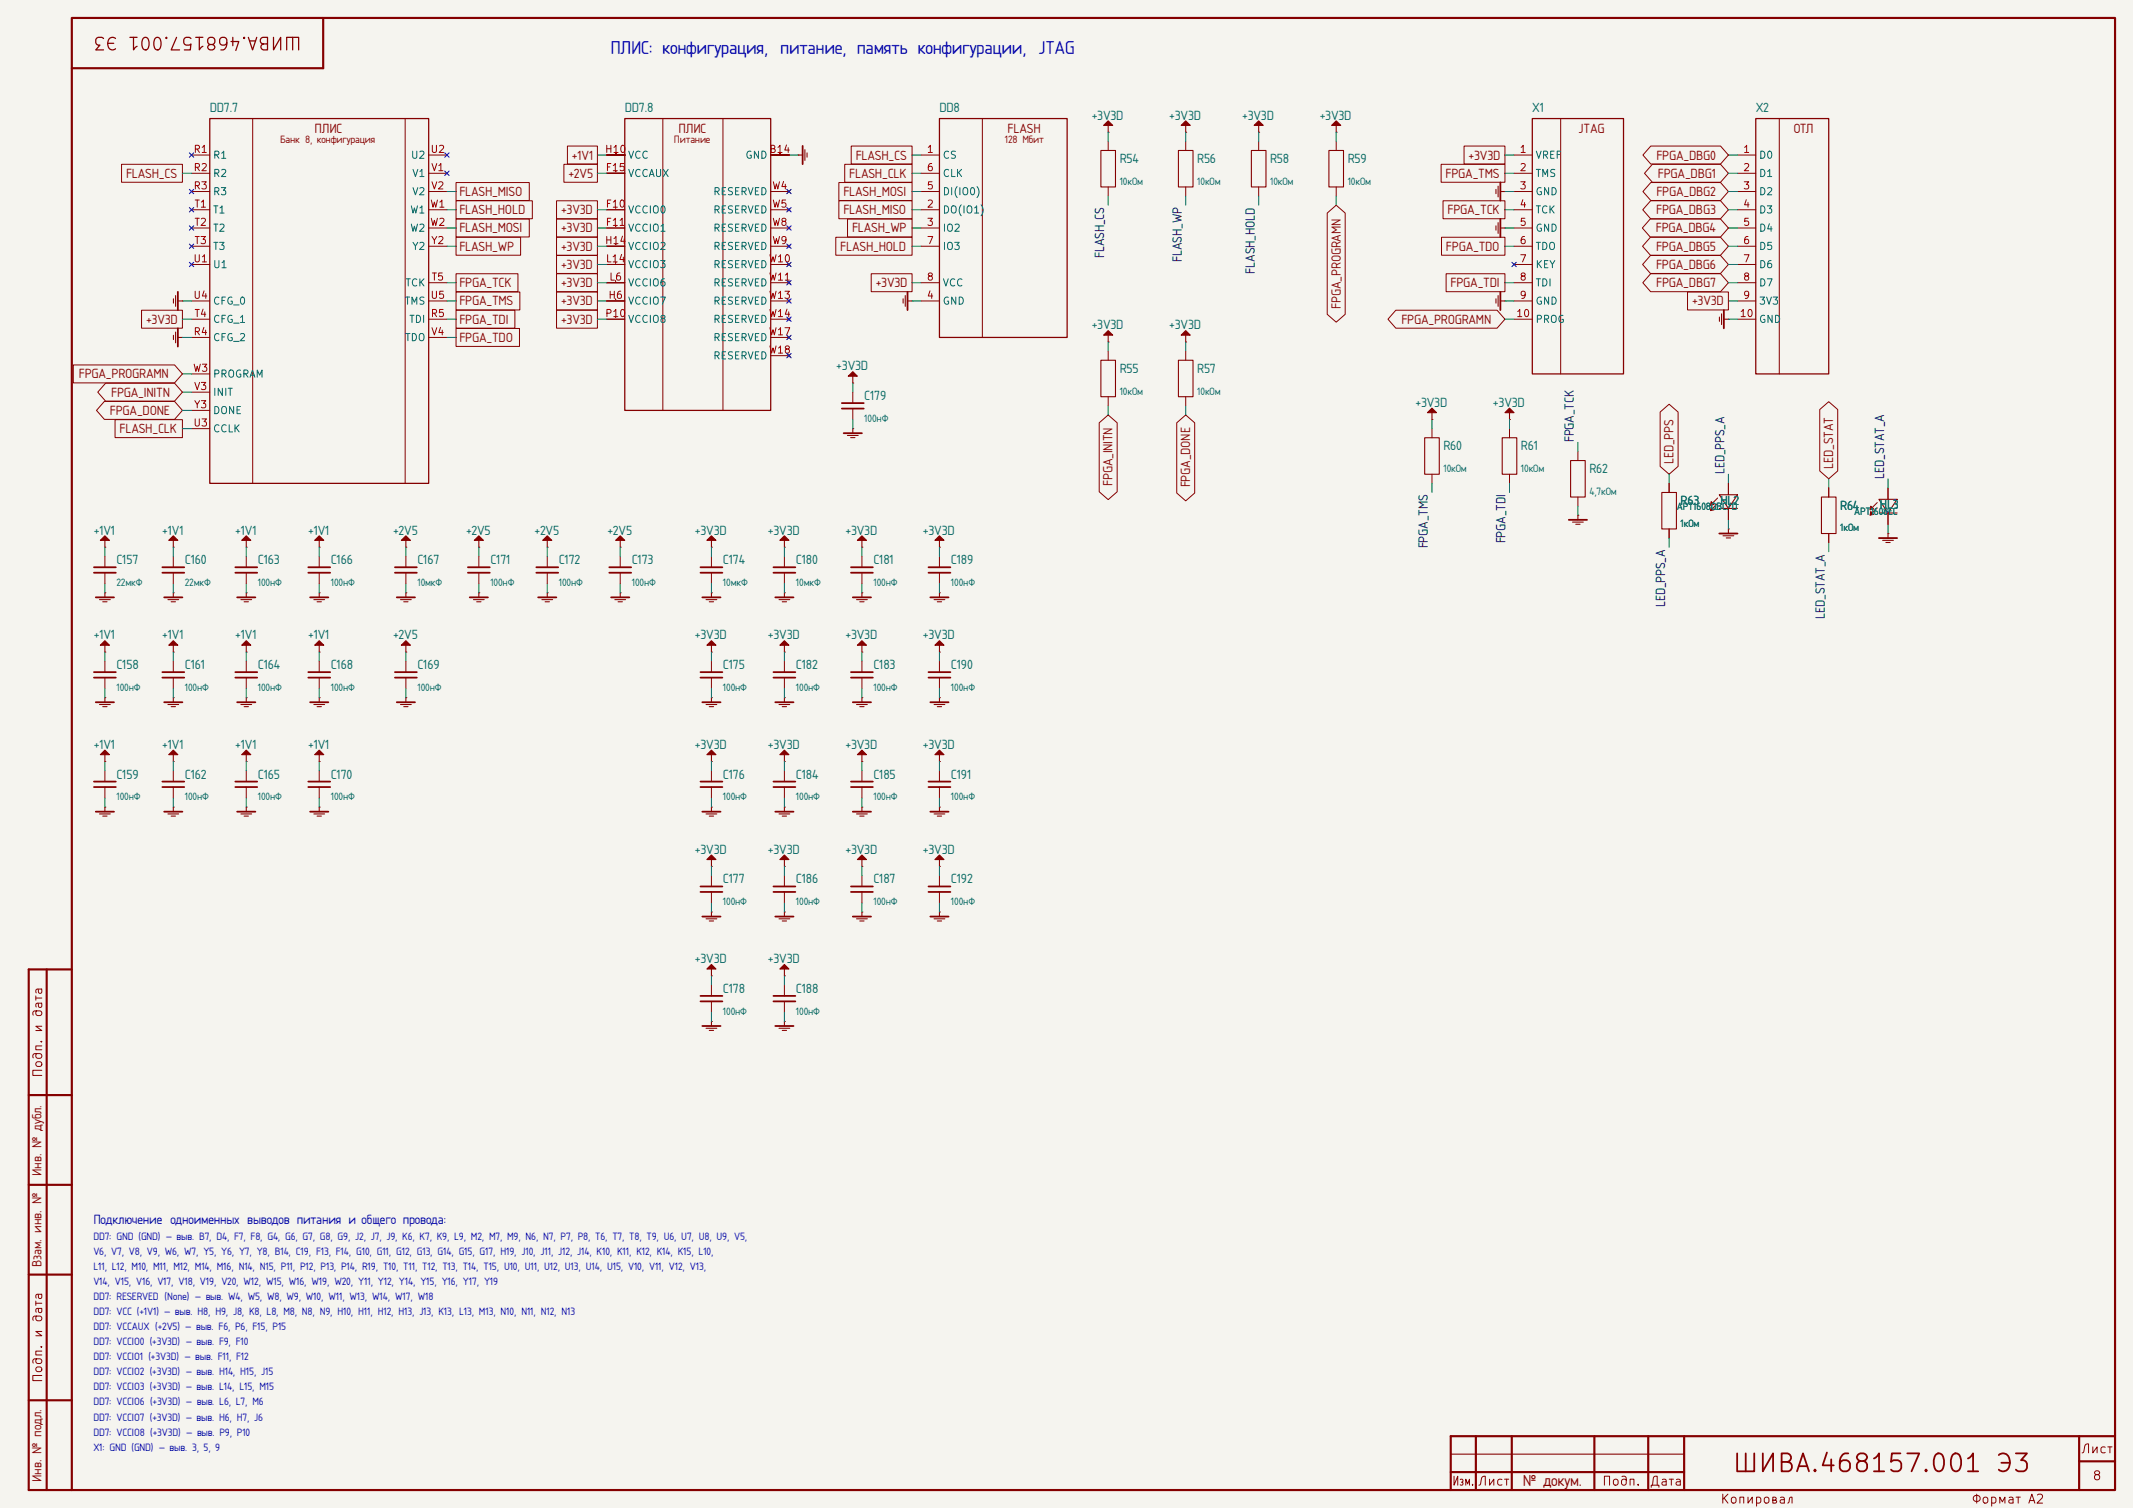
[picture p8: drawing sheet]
<svg xmlns="http://www.w3.org/2000/svg" width="594mm" height="420mm" viewBox="0 0 594 420" stroke-linecap="round" stroke-linejoin="round" font-family="sans-serif">
<path d="M0 0h594v420h-594z" fill="#f5f4ef" stroke="#f5f4ef" stroke-width=".28"/>
<g fill="none" stroke="#840000" stroke-width=".6">
<path d="M20 5h569v410h-569zM90 5v14h-70M13 270v145M20 270h-12v145h12M8 305h12M8 330h12M8 355h12M8 390h12M411 400v15M421 400v15M444 400v15M459 400v15"/>
<path d="M469 400v15M579 400v15M589 400h-185v15M404 410h65M579 407h10"/>
</g>
<g fill="none" stroke="#840000" stroke-width=".3">
<path d="M308.6 34.9v1.9M330.2 34.9v1.9M350.5 34.9v1.9M372.1 34.9v1.9M222.2 43.2h1.3M224.1 41.7v3M224.7 42.6v1.2M306.6 41.9h4v10.2h-4zM328.2 41.9h4v10.2h-4zM348.5 41.9h4.1v10.2h-4.1zM370.1 41.9h4v10.2h-4zM416.6 52.7v1.2"/>
<path d="M417.2 51.8v3M417.8 53.3h1.3M416.6 62.9v1.2M417.2 62v3M417.8 63.5h1.3M48.3 83.2v1.2M48.3 93.4v1.2M48.9 82.3v3M48.9 92.5v3M49.5 83.8h1.3M49.5 94h1.3M251.5 83.2v1.2"/>
<path d="M252.1 82.3v3M252.7 83.8h1.3M308.6 93.3v2M330.2 93.3v2M416.6 83.2v1.2M417.2 82.3v3M417.8 83.8h1.3M478.8 88.3v1.2M479.4 87.4v3M480.1 88.9h1.2M237.5 104.8v1.9M237.5 119.4v1.3"/>
<path d="M306.6 100.3h4v10.2h-4zM328.2 100.3h4v10.2h-4zM398.8 114.9v1.9M420.4 114.9v1.9M236 121.3h3M236.9 121.9h1.2M396.7 121.9h4.1v10.2h-4.1zM418.3 121.9h4.1v10.2h-4.1zM437.4 128.3h4.1v10.1h-4.1zM462.8 137.2h4.1v10.1h-4.1zM478.8 137.8h5.1l-2.6 3.8zM507.2 138.4h4.1v10.2h-4.1z"/>
<path d="M523.2 139.1h5.1l-2.5 3.8zM29.2 150.5v1.9M48.3 150.5v1.9M68.6 150.5v1.9M88.9 150.5v1.9M113 150.5v1.9M133.3 150.5v1.9M152.4 150.5v1.9M172.7 150.5v1.9M198.1 150.5v1.9M218.4 150.5v1.9M240 150.5v1.9"/>
<path d="M261.6 150.5v1.9M437.9 145.4h3M438.8 146h1.2M439.4 143.5v1.3M478.8 141.6h5.1M479.8 149.2h3M480.7 149.8h1.2M481.3 147.3v1.3M523.2 142.9h5.1M524.3 150.5h3M525.2 151.1h1.2M525.8 148.6v1.3"/>
<path d="M27.7 167h3M28.6 167.6h1.2M29.2 165.1v1.3M29.2 179.7v1.9M46.8 167h3M47.7 167.6h1.2M48.3 165.1v1.3M48.3 179.7v1.9M67.1 167h3M68 167.6h1.2M68.6 165.1v1.3M68.6 179.7v1.9"/>
<path d="M87.4 167h3M88.3 167.6h1.2M88.9 165.1v1.3M88.9 179.7v1.9M111.5 167h3M112.4 167.6h1.2M113 165.1v1.3M113 179.7v1.9M131.8 167h3M132.8 167.6h1.1M133.3 165.1v1.3M150.9 167h3"/>
<path d="M151.8 167.6h1.2M152.4 165.1v1.3M171.2 167h3M172.1 167.6h1.2M172.7 165.1v1.3M196.6 167h3M197.5 167.6h1.2M198.1 165.1v1.3M198.1 179.7v1.9M216.9 167h3M217.8 167.6h1.2M218.4 165.1v1.3"/>
<path d="M218.4 179.7v1.9M238.5 167h3M239.4 167.6h1.2M240 165.1v1.3M240 179.7v1.9M260.1 167h3M261 167.6h1.2M261.6 165.1v1.3M261.6 179.7v1.9M27.7 196.2h3M28.6 196.8h1.2M29.2 194.3v1.3"/>
<path d="M46.8 196.2h3M47.7 196.8h1.2M48.3 194.3v1.3M67.1 196.2h3M68 196.8h1.2M68.6 194.3v1.3M87.4 196.2h3M88.3 196.8h1.2M88.9 194.3v1.3M111.5 196.2h3M112.4 196.8h1.2M113 194.3v1.3"/>
<path d="M196.6 196.2h3M197.5 196.8h1.2M198.1 194.3v1.3M216.9 196.2h3M217.8 196.8h1.2M218.4 194.3v1.3M238.5 196.2h3M239.4 196.8h1.2M240 194.3v1.3M260.1 196.2h3M261 196.8h1.2M261.6 194.3v1.3"/>
<path d="M29.2 210.2v1.9M48.3 210.2v1.9M68.6 210.2v1.9M88.9 210.2v1.9M198.1 210.2v1.9M218.4 210.2v1.9M240 210.2v1.9M261.6 210.2v1.9M27.7 226.7h3M28.6 227.3h1.2M29.2 224.8v1.3M46.8 226.7h3"/>
<path d="M47.7 227.3h1.2M48.3 224.8v1.3M67.1 226.7h3M68 227.3h1.2M68.6 224.8v1.3M87.4 226.7h3M88.3 227.3h1.2M88.9 224.8v1.3M196.6 226.7h3M197.5 227.3h1.2M198.1 224.8v1.3M198.1 239.4v1.9"/>
<path d="M216.9 226.7h3M217.8 227.3h1.2M218.4 224.8v1.3M218.4 239.4v1.9M238.5 226.7h3M239.4 227.3h1.2M240 224.8v1.3M240 239.4v1.9M260.1 226.7h3M261 227.3h1.2M261.6 224.8v1.3M261.6 239.4v1.9"/>
<path d="M196.6 255.9h3M197.5 256.5h1.2M198.1 254v1.3M216.9 255.9h3M217.8 256.5h1.2M218.4 254v1.3M238.5 255.9h3M239.4 256.5h1.2M240 254v1.3M260.1 255.9h3M261 256.5h1.2M261.6 254v1.3"/>
<path d="M198.1 269.9v1.9M218.4 269.9v1.9M196.6 286.4h3M197.5 287h1.2M198.1 284.5v1.3M216.9 286.4h3M217.8 287h1.2M218.4 284.5v1.3M404 405h65"/>
</g>
<g fill="#840000" stroke="#840000" stroke-width=".3">
<path d="M308.6 33.7l1.3 1.2h-2.6z"/>
<path d="M218.4 149.2l1.3 1.3h-2.5z"/>
<path d="M67.3 150.5l1.3-1.3 1.2 1.3z"/>
<path d="M261.6 238.1l1.3 1.3h-2.6z"/>
<path d="M237.5 103.5l1.3 1.3h-2.6z"/>
<path d="M240 208.9l1.3 1.3h-2.5z"/>
<path d="M218.4 178.4l1.3 1.3h-2.5z"/>
<path d="M198.1 178.4l1.3 1.3h-2.6z"/>
<path d="M308.6 92.1l1.3 1.2h-2.6z"/>
<path d="M330.2 92.1l1.3 1.2h-2.6z"/>
<path d="M198.1 149.2l1.3 1.3h-2.6z"/>
<path d="M261.6 208.9l1.3 1.3h-2.6z"/>
<path d="M372.1 33.7l1.3 1.2h-2.6z"/>
<path d="M350.5 33.7l1.3 1.2h-2.6z"/>
<path d="M240 238.1l1.3 1.3h-2.5z"/>
<path d="M29.2 178.4l1.3 1.3h-2.6z"/>
<path d="M330.2 33.7l1.3 1.2h-2.6z"/>
<path d="M47 179.7l1.3-1.3 1.2 1.3z"/>
<path d="M29.2 208.9l1.3 1.3h-2.6z"/>
<path d="M48.3 208.9l1.2 1.3h-2.5z"/>
<path d="M398.8 113.7l1.2 1.2h-2.5z"/>
<path d="M29.2 149.2l1.3 1.3h-2.6z"/>
<path d="M47 150.5l1.3-1.3 1.2 1.3z"/>
<path d="M420.4 113.7l1.2 1.2h-2.5z"/>
<path d="M218.4 268.6l1.3 1.3h-2.5z"/>
<path d="M198.1 208.9l1.3 1.3h-2.6z"/>
<path d="M218.4 208.9l1.3 1.3h-2.5z"/>
<path d="M198.1 268.6l1.3 1.3h-2.6z"/>
<path d="M198.1 238.1l1.3 1.3h-2.6z"/>
<path d="M218.4 238.1l1.3 1.3h-2.5z"/>
<path d="M88.9 149.2l1.3 1.3h-2.6z"/>
<path d="M67.3 179.7l1.3-1.3 1.2 1.3z"/>
<path d="M88.9 178.4l1.3 1.3h-2.6z"/>
<path d="M88.9 208.9l1.3 1.3h-2.6z"/>
<path d="M68.6 208.9l1.2 1.3h-2.5z"/>
<path d="M113 149.2l1.3 1.3h-2.5z"/>
<path d="M111.8 179.7l1.2-1.3 1.3 1.3z"/>
<path d="M133.3 149.2l1.3 1.3h-2.5z"/>
<path d="M240 149.2l1.3 1.3h-2.5z"/>
<path d="M151.1 150.5l1.3-1.3 1.3 1.3z"/>
<path d="M261.6 178.4l1.3 1.3h-2.6z"/>
<path d="M171.4 150.5l1.3-1.3 1.3 1.3z"/>
<path d="M238.8 179.7l1.2-1.3 1.3 1.3z"/>
<path d="M261.6 149.2l1.3 1.3h-2.6z"/>
</g>
<g fill="none" stroke="#840000" stroke-width=".28">
<path d="M70.4 33v101.6M112.8 33v101.6M184.6 33v81.3M201.3 33v81.3M273.6 33v61M308.6 36.8h.1M308.6 39.4v2.5M330.2 36.8h.1M330.2 39.4v2.5M350.5 36.8h.1M350.5 39.4v2.5M372.1 36.8h.1"/>
<path d="M372.1 39.4v2.5M434.6 33v71.1M495.5 33v71.1M33.8 45.8h17v5h-17zM53.3 43.2h5.1M53.3 58.4h5.1M53.3 53.3h5.1M53.3 48.3h5.1M119.4 43.2h5.1M119.4 58.4h5.1M119.4 53.3h5.1M119.4 48.3h5.1"/>
<path d="M127 50.8h20.4v5h-20.4zM127 55.9h21.2v5h-21.2zM155 55.9h11.4v5h-11.4zM157 45.8h9.4v5h-9.4zM158 40.7h8.4v5h-8.4zM168.9 43.2h5.1M168.9 58.4h5.1M168.9 48.3h5.1M214.6 43.2h5.1M214.6 58.4h5.1M214.6 53.3h5.1M219.3 53l.8 .7"/>
<path d="M219.3 58l.8 .8M220.1 53l-.8 .7M220.1 58l-.8 .8M222.2 43.2h.1M233.6 50.8h20.4v5h-20.4zM233.6 55.9h20.4v5h-20.4zM235.2 45.8h18.8v5h-18.8zM237 40.7h17v5h-17zM256.5 43.2h5.1M256.5 58.4h5.1M256.5 53.3h5.1M256.5 48.3h5.1"/>
<path d="M308.6 52.1v2.5M330.2 52.1v2.5M350.5 52.1v2.5M369.6 59.3l2.5-2.1 2.5 2.1v28.2l-2.5 2.2-2.5-2.2zM372.1 52.1v2.5M401.3 45.8h17.8v5h-17.8zM401.9 55.9h17.2v5h-17.2zM407.7 40.7h11.4v5h-11.4zM419.1 53.3h.1M421.6 43.2h5.1M421.6 58.4h5.1M421.6 53.3h5.1"/>
<path d="M421.6 48.3h5.1M459.7 55.9h19.4l2.2 2.5-2.2 2.5h-19.4l-2.2-2.5zM459.7 40.7h19.4l2.2 2.5-2.2 2.5h-19.4l-2.2-2.5zM459.7 50.8h19.4l2.2 2.5-2.2 2.5h-19.4l-2.2-2.5zM460.2 45.8h18.9l2.2 2.5-2.2 2.5h-18.9l-2.2-2.5zM483.9 43.2h5M483.9 58.4h5M483.9 53.3h5M483.9 48.3h5M53.3 63.5h5.1M53.3 68.6h5.1M53.3 73.7h5.1"/>
<path d="M119.4 63.5h5.1M119.4 68.6h5.1M119.4 78.7h5.1M127 61h20.4v5h-20.4zM127 76.2h17.2v5h-17.2zM127 66.1h18v5h-18zM155 76.2h11.4v5h-11.4zM155 71.2h11.4v5h-11.4zM155 61h11.4v5h-11.4zM155 66.1h11.4v5h-11.4zM168.9 63.5h5.1M168.9 68.6h5.1"/>
<path d="M168.9 78.7h5.1M168.9 73.7h5.1M214.6 63.5h5.1M214.6 68.6h5.1M214.6 78.7h5.1M214.6 73.7h5.1M219.3 63.1l.8 .8M219.3 68.2l.8 .8M219.3 73.3l.8 .7M219.3 78.4l.8 .7M220.1 63.1l-.8 .8M220.1 68.2l-.8 .8"/>
<path d="M220.1 73.3l-.8 .7M220.1 78.4l-.8 .7M232.8 66.1h21.2v5h-21.2zM236 61h18v5h-18zM242.6 76.2h11.4v5h-11.4zM256.5 63.5h5.1M256.5 68.6h5.1M256.5 78.7h5.1M401.4 66.1h17.7v5h-17.7zM402.7 76.2h16.4v5h-16.4zM419.1 63.5h.1M421.6 63.5h5.1"/>
<path d="M421.6 68.6h5.1M421.6 78.7h5.1M421.6 73.7h5.1M459.6 61h19.5l2.2 2.5-2.2 2.5h-19.5l-2.2-2.5zM459.6 66.1h19.5l2.2 2.5-2.2 2.5h-19.5l-2.2-2.5zM459.6 71.2h19.5l2.2 2.5-2.2 2.5h-19.5l-2.2-2.5zM459.7 76.2h19.4l2.2 2.5-2.2 2.5h-19.4l-2.2-2.5zM483.9 63.5h5M483.9 68.6h5M483.9 78.7h5M483.9 73.7h5M39.4 86.4h11.4v5h-11.4z"/>
<path d="M50.8 83.8h.1M50.8 94h.1M53.3 83.8h5.1M53.3 94h5.1M53.3 88.9h5.1M119.4 83.8h5.1M119.4 94h5.1M119.4 88.9h5.1M127 91.5h17.7v5h-17.7zM127 81.3h17.8v5h-17.8zM127 86.4h16.4v5h-16.4zM155 86.4h11.4v5h-11.4z"/>
<path d="M155 81.3h11.4v5h-11.4zM168.9 83.8h5.1M168.9 88.9h5.1M214.6 83.8h5.1M214.6 94h5.1M214.6 88.9h5.1M214.6 99.1h5.1M219.3 83.4l.8 .8M219.3 88.5l.8 .8M219.3 93.6l.8 .8M219.3 98.7l.8 .7M220.1 83.4l-.8 .8"/>
<path d="M220.1 88.5l-.8 .8M220.1 93.6l-.8 .8M220.1 98.7l-.8 .7M254 83.8h.1M256.5 83.8h5.1M308.6 95.3h.1M308.6 97.8v2.5M330.2 95.3h.1M330.2 97.8v2.5M388.7 86.4h28.2l2.2 2.5-2.2 2.5h-28.2l-2.2-2.5zM419.1 83.8h.1M421.6 83.8h5.1"/>
<path d="M421.6 88.9h5.1M469.9 81.3h11.4v5h-11.4zM481.3 88.9h.1M483.9 83.8h5M483.9 88.9h5M20.4 101.6h28.2l2.2 2.5-2.2 2.5h-28.2zM29.1 111.8h19.5l2.2 2.5-2.2 2.5h-19.5l-2.2-2.5zM29.4 106.7h19.2l2.2 2.5-2.2 2.5h-19.2l-2.2-2.5zM32 116.9h18.8v5h-18.8zM53.3 119.4h5.1M53.3 109.2h5.1M53.3 104.1h5.1"/>
<path d="M53.3 114.3h5.1M237.5 106.7h.1M237.5 119.4h.1M237.5 109.2v3.1M237.5 113.8v3M306.1 117.8l2.5-2.2 2.5 2.2v19.2l-2.5 2.1-2.5-2.1zM308.6 110.5v2.5M327.7 117.8l2.5-2.2 2.5 2.2v19.5l-2.5 2.2-2.5-2.2zM330.2 110.5v2.5M398.8 116.8h.1M398.8 119.4v2.5M420.4 116.8h.1"/>
<path d="M420.4 119.4v2.5M462.3 114.8l2.5-2.2 2.5 2.2v15.1l-2.5 2.2-2.5-2.2zM506.8 114.1l2.5-2.2 2.5 2.2v17.1l-2.5 2.2-2.5-2.2zM398.8 132.1v2.5M420.4 132.1v2.5M439.4 125.7v2.6M439.4 138.4v2.6M464.8 134.6v2.6M478.3 138.7l-2 2M481.3 134.6v3.2M509.3 135.9v2.5M522.8 140l-2 2"/>
<path d="M525.8 135.9v3.2M29.2 152.4h.1M29.2 154.9v3.1M29.2 159.5v3.1M48.3 152.4h.1M48.3 154.9v3.1M48.3 159.5v3.1M68.6 152.4h.1M68.6 154.9v3.1M68.6 159.5v3.1M88.9 152.4h.1M88.9 154.9v3.1"/>
<path d="M88.9 159.5v3.1M113 152.4h.1M113 154.9v3.1M113 159.5v3.1M133.3 152.4h.1M133.3 154.9v3.1M133.3 159.5v3.1M152.4 152.4h.1M152.4 154.9v3.1M152.4 159.5v3.1M172.7 152.4h.1M172.7 154.9v3.1"/>
<path d="M172.7 159.5v3.1M198.1 152.4h.1M198.1 154.9v3.1M198.1 159.5v3.1M218.4 152.4h.1M218.4 154.9v3.1M218.4 159.5v3.1M240 152.4h.1M240 154.9v3.1M240 159.5v3.1M261.6 152.4h.1M261.6 154.9v3.1"/>
<path d="M261.6 159.5v3.1M439.4 143.5h.1M464.8 147.3v2.6M478.3 140.2l-2 2M481.3 147.3h.1M481.3 141.6v3.2M509.3 148.6v2.5M522.8 141.5l-2 2M525.8 148.6h.1M525.8 142.9v3.2M29.2 165.1h.1M48.3 165.1h.1"/>
<path d="M68.6 165.1h.1M88.9 165.1h.1M113 165.1h.1M133.3 165.1h.1M152.4 165.1h.1M172.7 165.1h.1M198.1 165.1h.1M218.4 165.1h.1M240 165.1h.1M261.6 165.1h.1M29.2 181.6h.1M29.2 194.3h.1"/>
<path d="M29.2 184.2v3M29.2 188.7v3.1M48.3 181.6h.1M48.3 194.3h.1M48.3 184.2v3M48.3 188.7v3.1M68.6 181.6h.1M68.6 194.3h.1M68.6 184.2v3M68.6 188.7v3.1M88.9 194.3h.1M88.9 181.6h.1"/>
<path d="M88.9 184.2v3M88.9 188.7v3.1M113 194.3h.1M113 181.6h.1M113 184.2v3M113 188.7v3.1M198.1 181.6h.1M198.1 194.3h.1M198.1 184.2v3M198.1 188.7v3.1M218.4 181.6h.1M218.4 194.3h.1"/>
<path d="M218.4 184.2v3M218.4 188.7v3.1M240 194.3h.1M240 181.6h.1M240 184.2v3M240 188.7v3.1M261.6 194.3h.1M261.6 181.6h.1M261.6 184.2v3M261.6 188.7v3.1M29.2 212.1h.1M29.2 214.6v3.1"/>
<path d="M29.2 219.2v3.1M48.3 212.1h.1M48.3 214.6v3.1M48.3 219.2v3.1M68.6 212.1h.1M68.6 214.6v3.1M68.6 219.2v3.1M88.9 212.1h.1M88.9 214.6v3.1M88.9 219.2v3.1M198.1 212.1h.1M198.1 214.6v3.1"/>
<path d="M198.1 219.2v3.1M218.4 212.1h.1M218.4 214.6v3.1M218.4 219.2v3.1M240 212.1h.1M240 214.6v3.1M240 219.2v3.1M261.6 212.1h.1M261.6 214.6v3.1M261.6 219.2v3.1M29.2 224.8h.1M48.3 224.8h.1"/>
<path d="M68.6 224.8h.1M88.9 224.8h.1M198.1 224.8h.1M218.4 224.8h.1M240 224.8h.1M261.6 224.8h.1M198.1 241.3h.1M198.1 254h.1M198.1 243.8v3.1M198.1 248.4v3.1M218.4 241.3h.1M218.4 254h.1"/>
<path d="M218.4 243.8v3.1M218.4 248.4v3.1M240 241.3h.1M240 254h.1M240 243.8v3.1M240 248.4v3.1M261.6 241.3h.1M261.6 254h.1M261.6 243.8v3.1M261.6 248.4v3.1M198.1 271.8h.1M198.1 274.3v3.1"/>
<path d="M198.1 278.9v3M218.4 271.8h.1M218.4 274.3v3.1M218.4 278.9v3M198.1 284.5h.1M218.4 284.5h.1"/>
</g>
<g fill="none" stroke="#840000" stroke-width=".5">
<path d="M223.5 40.6v5.1M417.8 50.8v5.1M417.8 61v5M49.5 81.3v5.1M49.5 91.4v5.1M252.7 81.3v5.1M417.8 81.3v5.1M480.1 86.4v5M234.4 112.3h6.1M234.4 113.8h6.1M234.9 120.7h5.1M26.2 158h6.1"/>
<path d="M26.2 159.5h6.1M45.2 158h6.1M45.2 159.5h6.1M65.5 158h6.1M65.5 159.5h6.1M85.9 158h6M85.9 159.5h6M110 158h6.1M110 159.5h6.1M130.3 158h6.1M130.3 159.5h6.1M149.4 158h6"/>
<path d="M149.4 159.5h6M169.7 158h6.1M169.7 159.5h6.1M195.1 158h6.1M195.1 159.5h6.1M215.4 158h6.1M215.4 159.5h6.1M237 158h6.1M237 159.5h6.1M258.6 158h6.1M258.6 159.5h6.1M436.9 144.8h5.1"/>
<path d="M478.8 148.6h5.1M523.2 149.9h5.1M26.7 166.4h5M45.7 166.4h5.1M66 166.4h5.1M86.4 166.4h5M110.5 166.4h5.1M130.8 166.4h5.1M149.9 166.4h5M170.2 166.4h5.1M195.6 166.4h5.1M215.9 166.4h5.1"/>
<path d="M237.5 166.4h5.1M259.1 166.4h5.1M26.2 187.2h6.1M26.2 188.7h6.1M26.7 195.6h5M45.2 187.2h6.1M45.2 188.7h6.1M45.7 195.6h5.1M65.5 187.2h6.1M65.5 188.7h6.1M66 195.6h5.1M85.9 187.2h6"/>
<path d="M85.9 188.7h6M86.4 195.6h5M110 187.2h6.1M110 188.7h6.1M110.5 195.6h5.1M195.1 187.2h6.1M195.1 188.7h6.1M195.6 195.6h5.1M215.4 187.2h6.1M215.4 188.7h6.1M215.9 195.6h5.1M237 187.2h6.1"/>
<path d="M237 188.7h6.1M237.5 195.6h5.1M258.6 187.2h6.1M258.6 188.7h6.1M259.1 195.6h5.1M26.2 217.7h6.1M26.2 219.2h6.1M45.2 217.7h6.1M45.2 219.2h6.1M65.5 217.7h6.1M65.5 219.2h6.1M85.9 217.7h6"/>
<path d="M85.9 219.2h6M195.1 217.7h6.1M195.1 219.2h6.1M215.4 217.7h6.1M215.4 219.2h6.1M237 217.7h6.1M237 219.2h6.1M258.6 217.7h6.1M258.6 219.2h6.1M26.7 226.1h5M45.7 226.1h5.1M66 226.1h5.1"/>
<path d="M86.4 226.1h5M195.6 226.1h5.1M215.9 226.1h5.1M237.5 226.1h5.1M259.1 226.1h5.1M195.1 246.9h6.1M195.1 248.4h6.1M195.6 255.3h5.1M215.4 246.9h6.1M215.4 248.4h6.1M215.9 255.3h5.1M237 246.9h6.1"/>
<path d="M237 248.4h6.1M237.5 255.3h5.1M258.6 246.9h6.1M258.6 248.4h6.1M259.1 255.3h5.1M195.1 277.4h6.1M195.1 278.9h6.1M215.4 277.4h6.1M215.4 278.9h6.1M195.6 285.8h5.1M215.9 285.8h5.1"/>
</g>
<path d="M58.4 33h61v101.6h-61zM174 33h40.6v81.3h-40.6zM261.6 33h35.6v61h-35.6zM426.7 33h25.4v71.1h-25.4zM488.9 33h20.4v71.1h-20.4z" fill="none" stroke="#840000" stroke-width=".35"/>
<g fill="#840000" stroke="#840000" stroke-width=".28">
<path d="M521 142.5l.8 .8-1 .2z"/>
<path d="M521 141l.8 .8-1 .2z"/>
<path d="M476.5 141.2l.8 .8-1 .2z"/>
<path d="M476.5 139.7l.8 .8-1 .2z"/>
</g>
<g fill="none" stroke="#009600" stroke-width=".28">
<path d="M308.6 36.8v2.6M330.2 36.8v2.6M350.5 36.8v2.6M372.1 36.8v2.6M50.8 48.3h2.5M124.5 53.3h2.5M124.5 58.4h2.5M166.4 48.3h2.5M166.4 43.2h2.5M166.4 58.4h2.5M219.7 43.2h2.5M254 48.3h2.5"/>
<path d="M254 43.2h2.5M254 53.3h2.5M254 58.4h2.5M308.6 54.6v2.6M330.2 54.6v2.6M350.5 54.6v2.6M372.1 54.6v2.6M419.1 48.3h2.5M419.1 43.2h2.5M419.1 53.3h2.5M419.1 58.4h2.5M481.3 48.3h2.6"/>
<path d="M481.3 43.2h2.6M481.3 53.3h2.6M481.3 58.4h2.6M124.5 78.7h2.5M124.5 63.5h2.5M124.5 68.6h2.5M166.4 78.7h2.5M166.4 73.7h2.5M166.4 63.5h2.5M166.4 68.6h2.5M254 78.7h2.5M254 63.5h2.5"/>
<path d="M254 68.6h2.5M419.1 78.7h2.5M419.1 63.5h2.5M419.1 68.6h2.5M481.3 78.7h2.6M481.3 73.7h2.6M481.3 63.5h2.6M481.3 68.6h2.6M50.8 83.8h2.5M50.8 88.9h2.5M50.8 94h2.5M124.5 83.8h2.5"/>
<path d="M124.5 88.9h2.5M124.5 94h2.5M166.4 83.8h2.5M166.4 88.9h2.5M254 83.8h2.5M308.6 95.3v2.5M330.2 95.3v2.5M419.1 83.8h2.5M419.1 88.9h2.5M481.3 83.8h2.6M481.3 88.9h2.6M50.8 114.3h2.5"/>
<path d="M50.8 119.4h2.5M50.8 104.1h2.5M50.8 109.2h2.5M237.5 106.7v2.5M237.5 116.8v2.6M308.6 113v2.6M330.2 113v2.6M398.8 116.8v2.6M420.4 116.8v2.6M398.8 134.6v2.6M420.4 134.6v2.6M439.4 123.2v2.5"/>
<path d="M464.8 132.1v2.5M481.3 132.1v2.5M509.3 133.4v2.5M525.8 133.4v2.5M29.2 152.4v2.5M48.3 152.4v2.5M68.6 152.4v2.5M88.9 152.4v2.5M113 152.4v2.5M133.3 152.4v2.5M152.4 152.4v2.5M172.7 152.4v2.5"/>
<path d="M198.1 152.4v2.5M218.4 152.4v2.5M240 152.4v2.5M261.6 152.4v2.5M439.4 141v2.5M464.8 149.9v2.5M481.3 144.8v2.5M509.3 151.1v2.6M525.8 146.1v2.5M29.2 162.6v2.5M48.3 162.6v2.5M68.6 162.6v2.5"/>
<path d="M88.9 162.6v2.5M113 162.6v2.5M133.3 162.6v2.5M152.4 162.6v2.5M172.7 162.6v2.5M198.1 162.6v2.5M218.4 162.6v2.5M240 162.6v2.5M261.6 162.6v2.5M29.2 181.6v2.6M29.2 191.8v2.5M48.3 181.6v2.6"/>
<path d="M48.3 191.8v2.5M68.6 181.6v2.6M68.6 191.8v2.5M88.9 181.6v2.6M88.9 191.8v2.5M113 181.6v2.6M113 191.8v2.5M198.1 181.6v2.6M198.1 191.8v2.5M218.4 181.6v2.6M218.4 191.8v2.5M240 181.6v2.6"/>
<path d="M240 191.8v2.5M261.6 181.6v2.6M261.6 191.8v2.5M29.2 212.1v2.5M48.3 212.1v2.5M68.6 212.1v2.5M88.9 212.1v2.5M198.1 212.1v2.5M218.4 212.1v2.5M240 212.1v2.5M261.6 212.1v2.5M29.2 222.3v2.5"/>
<path d="M48.3 222.3v2.5M68.6 222.3v2.5M88.9 222.3v2.5M198.1 222.3v2.5M218.4 222.3v2.5M240 222.3v2.5M261.6 222.3v2.5M198.1 241.3v2.5M198.1 251.5v2.5M218.4 241.3v2.5M218.4 251.5v2.5M240 241.3v2.5"/>
<path d="M240 251.5v2.5M261.6 241.3v2.5M261.6 251.5v2.5M198.1 271.8v2.5M218.4 271.8v2.5M198.1 281.9v2.6M218.4 281.9v2.6"/>
</g>
<g fill="none" stroke="#000084" stroke-width=".28">
<path d="M52.7 42.6l1.2 1.2M52.7 52.7l1.2 1.2M52.7 57.8l1.2 1.2M53.9 42.6l-1.2 1.2M53.9 52.7l-1.2 1.2M53.9 57.8l-1.2 1.2M123.9 42.6l1.2 1.2M123.9 47.7l1.2 1.2M125.1 42.6l-1.2 1.2M125.1 47.7l-1.2 1.2M219.1 52.7l1.2 1.2M219.1 57.8l1.2 1.2"/>
<path d="M220.3 52.7l-1.2 1.2M220.3 57.8l-1.2 1.2M52.7 68l1.2 1.2M52.7 62.9l1.2 1.2M52.7 73.1l1.2 1.2M53.9 68l-1.2 1.2M53.9 62.9l-1.2 1.2M53.9 73.1l-1.2 1.2M219.1 68l1.2 1.2M219.1 73.1l1.2 1.2M219.1 62.9l1.2 1.2M219.1 78.1l1.2 1.2"/>
<path d="M220.3 68l-1.2 1.2M220.3 73.1l-1.2 1.2M220.3 62.9l-1.2 1.2M220.3 78.1l-1.2 1.2M421 73.1l1.2 1.2M422.2 73.1l-1.2 1.2M219.1 88.3l1.2 1.2M219.1 93.4l1.2 1.2M219.1 98.5l1.2 1.2M219.1 83.2l1.2 1.2M220.3 88.3l-1.2 1.2M220.3 93.4l-1.2 1.2"/>
<path d="M220.3 98.5l-1.2 1.2M220.3 83.2l-1.2 1.2"/>
</g>
<text font-size="5" fill="#840000" x="482.1" y="411.3">ШИВА.468157.001 Э3</text>
<text font-size="4.9" fill="#0000c2" x="170" y="15">ПЛИС: конфигурация, питание, память конфигурации, JTAG</text>
<text font-size="4.2" fill="#840000" x="424.1" y="413.8">№ докум.</text>
<g font-size="3.5" fill="#840000">
<text x="84.3" y="9.3" transform="rotate(-180 84.3 9.3)">ШИВА.468157.001 Э3</text>
<text x="87.6" y="37.1">ПЛИС</text>
<text x="189" y="37.1">ПЛИС</text>
<text x="280.6" y="37.1">FLASH</text>
<text x="439.6" y="37.1">JTAG</text>
<text x="499.5" y="37.1">ОТЛ</text>
<text x="159.3" y="44.4">+1V1</text>
<text x="238.3" y="44.4">FLASH_CS</text>
<text x="409" y="44.4">+3V3D</text>
<text x="461.3" y="44.4">FPGA_DBG0</text>
<text x="35.1" y="49.5">FLASH_CS</text>
<text x="158.3" y="49.5">+2V5</text>
<text x="236.5" y="49.5">FLASH_CLK</text>
<text x="402.6" y="49.5">FPGA_TMS</text>
<text x="461.7" y="49.5">FPGA_DBG1</text>
<text x="127.9" y="54.6">FLASH_MISO</text>
<text x="127.9" y="59.7">FLASH_HOLD</text>
<text x="156.2" y="59.7">+3V3D</text>
<text x="234.9" y="54.6">FLASH_MOSI</text>
<text x="234.9" y="59.7">FLASH_MISO</text>
<text x="403.1" y="59.7">FPGA_TCK</text>
<text x="461.2" y="59.7">FPGA_DBG3</text>
<text x="461.3" y="54.6">FPGA_DBG2</text>
<text x="127.9" y="64.7">FLASH_MOSI</text>
<text x="156.2" y="64.7">+3V3D</text>
<text x="237.3" y="64.7">FLASH_WP</text>
<text x="461.1" y="64.7">FPGA_DBG4</text>
<text x="127.9" y="69.8">FLASH_WP</text>
<text x="156.2" y="69.8">+3V3D</text>
<text x="234" y="69.8">FLASH_HOLD</text>
<text x="402.7" y="69.8">FPGA_TDO</text>
<text x="461.2" y="69.8">FPGA_DBG5</text>
<text x="156.2" y="74.9">+3V3D</text>
<text x="461.2" y="74.9">FPGA_DBG6</text>
<text x="127.9" y="80">FPGA_TCK</text>
<text x="156.2" y="80">+3V3D</text>
<text x="243.9" y="80">+3V3D</text>
<text x="404" y="80">FPGA_TDI</text>
<text x="461.2" y="80">FPGA_DBG7</text>
<text x="127.9" y="85.1">FPGA_TMS</text>
<text x="156.2" y="85.1">+3V3D</text>
<text x="373.4" y="86" transform="rotate(-90 373.4 86)">FPGA_PROGRAMN</text>
<text x="471.2" y="85.1">+3V3D</text>
<text x="40.7" y="90.1">+3V3D</text>
<text x="127.9" y="95.2">FPGA_TDO</text>
<text x="127.9" y="90.1">FPGA_TDI</text>
<text x="156.2" y="90.1">+3V3D</text>
<text x="390.3" y="90.1">FPGA_PROGRAMN</text>
<text x="22" y="105.4">FPGA_PROGRAMN</text>
<text x="31" y="110.5">FPGA_INITN</text>
<text x="30.6" y="115.5">FPGA_DONE</text>
<text x="33.3" y="120.6">FLASH_CLK</text>
<text x="466.1" y="129.3" transform="rotate(-90 466.1 129.3)">LED_PPS</text>
<text x="510.5" y="130.5" transform="rotate(-90 510.5 130.5)">LED_STAT</text>
<text x="309.9" y="135.4" transform="rotate(-90 309.9 135.4)">FPGA_INITN</text>
<text x="331.4" y="135.7" transform="rotate(-90 331.4 135.7)">FPGA_DONE</text>
<text x="11.6" y="327.5" transform="rotate(-90 11.6 327.5)">Инв. № дубл.</text>
<text x="11.6" y="352.8" transform="rotate(-90 11.6 352.8)">Взам. инв. №</text>
<text x="11.6" y="412.7" transform="rotate(-90 11.6 412.7)">Инв. № подл.</text>
</g>
<g font-size="3.5" fill="#006464">
<text x="58.4" y="31.3">DD7.7</text>
<text x="174" y="31.3">DD7.8</text>
<text x="261.6" y="31.3">DD8</text>
<text x="304" y="33.3">+3V3D</text>
<text x="325.6" y="33.3">+3V3D</text>
<text x="345.9" y="33.3">+3V3D</text>
<text x="367.5" y="33.3">+3V3D</text>
<text x="426.7" y="31.3">X1</text>
<text x="488.9" y="31.3">X2</text>
<text x="311.8" y="45.4">R54</text>
<text x="333.4" y="45.4">R56</text>
<text x="353.7" y="45.4">R58</text>
<text x="375.3" y="45.4">R59</text>
<text x="304" y="91.7">+3V3D</text>
<text x="325.6" y="91.7">+3V3D</text>
<text x="232.9" y="103.1">+3V3D</text>
<text x="311.8" y="103.8">R55</text>
<text x="333.4" y="103.8">R57</text>
<text x="240.7" y="111.4">C179</text>
<text x="394.2" y="113.3">+3V3D</text>
<text x="415.8" y="113.3">+3V3D</text>
<text x="402" y="125.4">R60</text>
<text x="423.6" y="125.4">R61</text>
<text x="442.6" y="131.8">R62</text>
<text x="468" y="140.6">R63</text>
<text x="479.1" y="140.6">HL2</text>
<text x="512.5" y="141.9">R64</text>
<text x="523.5" y="141.9">HL3</text>
<text x="26.1" y="148.9">+1V1</text>
<text x="45.2" y="148.9">+1V1</text>
<text x="65.5" y="148.9">+1V1</text>
<text x="85.8" y="148.9">+1V1</text>
<text x="109.5" y="148.9">+2V5</text>
<text x="129.8" y="148.9">+2V5</text>
<text x="148.8" y="148.9">+2V5</text>
<text x="169.1" y="148.9">+2V5</text>
<text x="193.5" y="148.9">+3V3D</text>
<text x="213.8" y="148.9">+3V3D</text>
<text x="235.4" y="148.9">+3V3D</text>
<text x="257" y="148.9">+3V3D</text>
<text x="32.4" y="157.2">C157</text>
<text x="51.5" y="157.2">C160</text>
<text x="71.8" y="157.2">C163</text>
<text x="92.1" y="157.2">C166</text>
<text x="116.2" y="157.2">C167</text>
<text x="136.5" y="157.2">C171</text>
<text x="155.6" y="157.2">C172</text>
<text x="175.9" y="157.2">C173</text>
<text x="201.3" y="157.2">C174</text>
<text x="221.6" y="157.2">C180</text>
<text x="243.2" y="157.2">C181</text>
<text x="264.8" y="157.2">C189</text>
<text x="26.1" y="178.1">+1V1</text>
<text x="45.2" y="178.1">+1V1</text>
<text x="65.5" y="178.1">+1V1</text>
<text x="85.8" y="178.1">+1V1</text>
<text x="109.5" y="178.1">+2V5</text>
<text x="193.5" y="178.1">+3V3D</text>
<text x="213.8" y="178.1">+3V3D</text>
<text x="235.4" y="178.1">+3V3D</text>
<text x="257" y="178.1">+3V3D</text>
<text x="32.4" y="186.4">C158</text>
<text x="51.5" y="186.4">C161</text>
<text x="71.8" y="186.4">C164</text>
<text x="92.1" y="186.4">C168</text>
<text x="116.2" y="186.4">C169</text>
<text x="201.3" y="186.4">C175</text>
<text x="221.6" y="186.4">C182</text>
<text x="243.2" y="186.4">C183</text>
<text x="264.8" y="186.4">C190</text>
<text x="26.1" y="208.6">+1V1</text>
<text x="45.2" y="208.6">+1V1</text>
<text x="65.5" y="208.6">+1V1</text>
<text x="85.8" y="208.6">+1V1</text>
<text x="193.5" y="208.6">+3V3D</text>
<text x="213.8" y="208.6">+3V3D</text>
<text x="235.4" y="208.6">+3V3D</text>
<text x="257" y="208.6">+3V3D</text>
<text x="32.4" y="216.8">C159</text>
<text x="51.5" y="216.8">C162</text>
<text x="71.8" y="216.8">C165</text>
<text x="92.1" y="216.8">C170</text>
<text x="201.3" y="216.8">C176</text>
<text x="221.6" y="216.8">C184</text>
<text x="243.2" y="216.8">C185</text>
<text x="264.8" y="216.8">C191</text>
<text x="193.5" y="237.8">+3V3D</text>
<text x="213.8" y="237.8">+3V3D</text>
<text x="235.4" y="237.8">+3V3D</text>
<text x="257" y="237.8">+3V3D</text>
<text x="201.3" y="246.1">C177</text>
<text x="221.6" y="246.1">C186</text>
<text x="243.2" y="246.1">C187</text>
<text x="264.8" y="246.1">C192</text>
<text x="193.5" y="268.2">+3V3D</text>
<text x="213.8" y="268.2">+3V3D</text>
<text x="201.3" y="276.5">C178</text>
<text x="221.6" y="276.5">C188</text>
</g>
<g font-size="3.5" fill="#0f0f0f">
<text x="307.5" y="71.9" transform="rotate(-90 307.5 71.9)">FLASH_CS</text>
<text x="329.1" y="72.9" transform="rotate(-90 329.1 72.9)">FLASH_WP</text>
<text x="349.4" y="76.2" transform="rotate(-90 349.4 76.2)">FLASH_HOLD</text>
<text x="438.3" y="123.2" transform="rotate(-90 438.3 123.2)">FPGA_TCK</text>
<text x="480.2" y="132.1" transform="rotate(-90 480.2 132.1)">LED_PPS_A</text>
<text x="524.7" y="133.4" transform="rotate(-90 524.7 133.4)">LED_STAT_A</text>
<text x="397.7" y="152.7" transform="rotate(-90 397.7 152.7)">FPGA_TMS</text>
<text x="419.3" y="151.4" transform="rotate(-90 419.3 151.4)">FPGA_TDI</text>
<text x="463.7" y="169.1" transform="rotate(-90 463.7 169.1)">LED_PPS_A</text>
<text x="508.2" y="172.4" transform="rotate(-90 508.2 172.4)">LED_STAT_A</text>
</g>
<text font-size="3.5" fill="#0000c2" x="26" y="340.9">Подключение одноименных выводов питания и общего провода:</text>
<g font-size="2.8" fill="#840000">
<text x="78" y="39.9">Банк 8, конфигурация</text>
<text x="187.7" y="39.9">Питание</text>
<text x="279.8" y="39.9">128 Мбит</text>
</g>
<g font-size="2.8" fill="#006464">
<text x="311.8" y="51.5">10кОм</text>
<text x="333.4" y="51.5">10кОм</text>
<text x="353.7" y="51.5">10кОм</text>
<text x="375.3" y="51.5">10кОм</text>
<text x="311.8" y="109.9">10кОм</text>
<text x="333.4" y="109.9">10кОм</text>
<text x="240.7" y="117.5">100нФ</text>
<text x="402" y="131.5">10кОм</text>
<text x="423.6" y="131.5">10кОм</text>
<text x="442.6" y="137.8">4,7кОм</text>
<text x="466.9" y="142.1">APT1608QBC/D</text>
<text x="516.3" y="143.4">APT1608EC</text>
<text x="468" y="146.7">1кОм</text>
<text x="512.5" y="148">1кОм</text>
<text x="32.4" y="163.2">22мкФ</text>
<text x="51.5" y="163.2">22мкФ</text>
<text x="71.8" y="163.2">100нФ</text>
<text x="92.1" y="163.2">100нФ</text>
<text x="116.2" y="163.2">10мкФ</text>
<text x="136.5" y="163.2">100нФ</text>
<text x="155.6" y="163.2">100нФ</text>
<text x="175.9" y="163.2">100нФ</text>
<text x="201.3" y="163.2">10мкФ</text>
<text x="221.6" y="163.2">10мкФ</text>
<text x="243.2" y="163.2">100нФ</text>
<text x="264.8" y="163.2">100нФ</text>
<text x="32.4" y="192.4">100нФ</text>
<text x="51.5" y="192.4">100нФ</text>
<text x="71.8" y="192.4">100нФ</text>
<text x="92.1" y="192.4">100нФ</text>
<text x="116.2" y="192.4">100нФ</text>
<text x="201.3" y="192.4">100нФ</text>
<text x="221.6" y="192.4">100нФ</text>
<text x="243.2" y="192.4">100нФ</text>
<text x="264.8" y="192.4">100нФ</text>
<text x="32.4" y="222.9">100нФ</text>
<text x="51.5" y="222.9">100нФ</text>
<text x="71.8" y="222.9">100нФ</text>
<text x="92.1" y="222.9">100нФ</text>
<text x="201.3" y="222.9">100нФ</text>
<text x="221.6" y="222.9">100нФ</text>
<text x="243.2" y="222.9">100нФ</text>
<text x="264.8" y="222.9">100нФ</text>
<text x="201.3" y="252.1">100нФ</text>
<text x="221.6" y="252.1">100нФ</text>
<text x="243.2" y="252.1">100нФ</text>
<text x="264.8" y="252.1">100нФ</text>
<text x="201.3" y="282.6">100нФ</text>
<text x="221.6" y="282.6">100нФ</text>
</g>
<g font-size="2.8" fill="#0000c2">
<text x="26" y="345.2">DD7: GND (GND) — выв. B7, D4, F7, F8, G4, G6, G7, G8, G9, J2, J7, J9, K6, K7, K9, L9, M2, M7, M9, N6, N7, P7, P8, T6, T7, T8, T9, U6, U7, U8, U9, V5,</text>
<text x="26" y="349.4">V6, V7, V8, V9, W6, W7, Y5, Y6, Y7, Y8, B14, C19, F13, F14, G10, G11, G12, G13, G14, G15, G17, H19, J10, J11, J12, J14, K10, K11, K12, K14, K15, L10,</text>
<text x="26" y="353.6">L11, L12, M10, M11, M12, M14, M16, N14, N15, P11, P12, P13, P14, R19, T10, T11, T12, T13, T14, T15, U10, U11, U12, U13, U14, U15, V10, V11, V12, V13,</text>
<text x="26" y="357.8">V14, V15, V16, V17, V18, V19, V20, W12, W15, W16, W19, W20, Y11, Y12, Y14, Y15, Y16, Y17, Y19</text>
<text x="26" y="362">DD7: RESERVED (None) — выв. W4, W5, W8, W9, W10, W11, W13, W14, W17, W18</text>
<text x="26" y="370.4">DD7: VCCAUX (+2V5) — выв. F6, P6, F15, P15</text>
<text x="26" y="366.2">DD7: VCC (+1V1) — выв. H8, H9, J8, K8, L8, M8, N8, N9, H10, H11, H12, H13, J13, K13, L13, M13, N10, N11, N12, N13</text>
<text x="26" y="374.6">DD7: VCCIO0 (+3V3D) — выв. F9, F10</text>
<text x="26" y="383">DD7: VCCIO2 (+3V3D) — выв. H14, H15, J15</text>
<text x="26" y="378.8">DD7: VCCIO1 (+3V3D) — выв. F11, F12</text>
<text x="26" y="387.2">DD7: VCCIO3 (+3V3D) — выв. L14, L15, M15</text>
<text x="26" y="391.4">DD7: VCCIO6 (+3V3D) — выв. L6, L7, M6</text>
<text x="26" y="395.6">DD7: VCCIO7 (+3V3D) — выв. H6, H7, J6</text>
<text x="26" y="399.8">DD7: VCCIO8 (+3V3D) — выв. P9, P10</text>
<text x="26" y="404">X1: GND (GND) — выв. 3, 5, 9</text>
</g>
<g font-size="2.5" fill="#840000">
<text x="12.4" y="300.4" transform="rotate(-90 12.4 300.4)">Подп. и дата</text>
<text x="12.4" y="385.4" transform="rotate(-90 12.4 385.4)">Подп. и дата</text>
<text x="579.3" y="405.4">Лист</text>
<text x="582.6" y="412.9">8</text>
<text x="404.3" y="414.4">Изм.</text>
<text x="411.3" y="414.4">Лист</text>
<text x="446" y="414.4">Подп.</text>
<text x="459.2" y="414.4">Дата</text>
<text x="478.9" y="419.4">Копировал</text>
<text x="548.9" y="419.4">Формат A2</text>
</g>
<g font-size="2" fill="#a90000">
<text x="53.7" y="43.1">R1</text>
<text x="119.7" y="43.1">U2</text>
<text x="168.3" y="43.1">H10</text>
<text x="214.1" y="43.1">B14</text>
<text x="257.9" y="43.1">1</text>
<text x="423" y="43.1">1</text>
<text x="485.3" y="43.1">1</text>
<text x="53.7" y="48.1">R2</text>
<text x="53.7" y="53.2">R3</text>
<text x="119.9" y="48.1">V1</text>
<text x="119.9" y="53.2">V2</text>
<text x="168.5" y="48.1">F15</text>
<text x="214.9" y="53.2">W4</text>
<text x="257.9" y="53.2">5</text>
<text x="257.9" y="48.1">6</text>
<text x="423" y="48.1">2</text>
<text x="423" y="53.2">3</text>
<text x="485.3" y="48.1">2</text>
<text x="485.3" y="53.2">3</text>
<text x="54" y="58.3">T1</text>
<text x="119.6" y="58.3">W1</text>
<text x="168.5" y="58.3">F10</text>
<text x="214.9" y="58.3">W5</text>
<text x="257.9" y="58.3">2</text>
<text x="423" y="58.3">4</text>
<text x="485.3" y="58.3">4</text>
<text x="54" y="63.4">T2</text>
<text x="119.6" y="63.4">W2</text>
<text x="168.5" y="63.4">F11</text>
<text x="214.9" y="63.4">W8</text>
<text x="257.9" y="63.4">3</text>
<text x="423" y="63.4">5</text>
<text x="485.3" y="63.4">5</text>
<text x="54" y="68.5">T3</text>
<text x="119.9" y="68.5">Y2</text>
<text x="168.3" y="68.5">H14</text>
<text x="214.9" y="68.5">W9</text>
<text x="257.9" y="68.5">7</text>
<text x="423" y="68.5">6</text>
<text x="485.3" y="68.5">6</text>
<text x="53.7" y="73.5">U1</text>
<text x="168.5" y="73.5">L14</text>
<text x="213.9" y="73.5">W10</text>
<text x="423" y="73.5">7</text>
<text x="485.3" y="73.5">7</text>
<text x="53.7" y="83.7">U4</text>
<text x="119.7" y="83.7">U5</text>
<text x="120" y="78.6">T5</text>
<text x="169.3" y="83.7">H6</text>
<text x="169.5" y="78.6">L6</text>
<text x="213.9" y="78.6">W11</text>
<text x="213.9" y="83.7">W13</text>
<text x="257.9" y="83.7">4</text>
<text x="257.9" y="78.6">8</text>
<text x="423" y="78.6">8</text>
<text x="423" y="83.7">9</text>
<text x="485.3" y="78.6">8</text>
<text x="485.3" y="83.7">9</text>
<text x="54" y="88.8">T4</text>
<text x="119.8" y="88.8">R5</text>
<text x="168.3" y="88.8">P10</text>
<text x="213.9" y="88.8">W14</text>
<text x="422.1" y="88.8">10</text>
<text x="484.3" y="88.8">10</text>
<text x="53.7" y="93.9">R4</text>
<text x="119.9" y="93.9">V4</text>
<text x="213.9" y="93.9">W17</text>
<text x="213.9" y="98.9">W18</text>
<text x="53.6" y="104">W3</text>
<text x="53.9" y="109.1">V3</text>
<text x="53.7" y="119.3">U3</text>
<text x="53.9" y="114.2">Y3</text>
</g>
<g font-size="2" fill="#006464">
<text x="59.1" y="44.7">R1</text>
<text x="114.3" y="44.7">U2</text>
<text x="174.7" y="44.7">VCC</text>
<text x="207.4" y="44.7">GND</text>
<text x="262.3" y="44.7">CS</text>
<text x="427.4" y="44.7">VREF</text>
<text x="489.7" y="44.7">D0</text>
<text x="59.1" y="49.8">R2</text>
<text x="114.6" y="49.8">V1</text>
<text x="174.7" y="49.8">VCCAUX</text>
<text x="262.3" y="49.8">CLK</text>
<text x="427.4" y="49.8">TMS</text>
<text x="489.7" y="49.8">D1</text>
<text x="59.1" y="54.9">R3</text>
<text x="59.1" y="59.9">T1</text>
<text x="114.1" y="59.9">W1</text>
<text x="114.6" y="54.9">V2</text>
<text x="174.7" y="59.9">VCCIO0</text>
<text x="198.5" y="54.9">RESERVED</text>
<text x="198.5" y="59.9">RESERVED</text>
<text x="262.3" y="59.9">DO(IO1)</text>
<text x="262.3" y="54.9">DI(IO0)</text>
<text x="427.4" y="54.9">GND</text>
<text x="427.4" y="59.9">TCK</text>
<text x="489.7" y="54.9">D2</text>
<text x="489.7" y="59.9">D3</text>
<text x="59.1" y="65">T2</text>
<text x="114.1" y="65">W2</text>
<text x="174.7" y="65">VCCIO1</text>
<text x="198.5" y="65">RESERVED</text>
<text x="262.3" y="65">IO2</text>
<text x="427.4" y="65">GND</text>
<text x="489.7" y="65">D4</text>
<text x="59.1" y="70.1">T3</text>
<text x="114.6" y="70.1">Y2</text>
<text x="174.7" y="70.1">VCCIO2</text>
<text x="198.5" y="70.1">RESERVED</text>
<text x="262.3" y="70.1">IO3</text>
<text x="427.4" y="70.1">TDO</text>
<text x="489.7" y="70.1">D5</text>
<text x="59.1" y="75.2">U1</text>
<text x="174.7" y="75.2">VCCIO3</text>
<text x="198.5" y="75.2">RESERVED</text>
<text x="427.4" y="75.2">KEY</text>
<text x="489.7" y="75.2">D6</text>
<text x="112.7" y="80.3">TCK</text>
<text x="174.7" y="80.3">VCCIO6</text>
<text x="198.5" y="80.3">RESERVED</text>
<text x="262.3" y="80.3">VCC</text>
<text x="427.4" y="80.3">TDI</text>
<text x="489.7" y="80.3">D7</text>
<text x="59.1" y="85.3">CFG_0</text>
<text x="112.5" y="85.3">TMS</text>
<text x="174.7" y="85.3">VCCIO7</text>
<text x="198.5" y="85.3">RESERVED</text>
<text x="262.3" y="85.3">GND</text>
<text x="427.4" y="85.3">GND</text>
<text x="489.7" y="85.3">3V3</text>
<text x="59.1" y="95.5">CFG_2</text>
<text x="59.1" y="90.4">CFG_1</text>
<text x="112.6" y="95.5">TDO</text>
<text x="113.8" y="90.4">TDI</text>
<text x="174.7" y="90.4">VCCIO8</text>
<text x="198.5" y="90.4">RESERVED</text>
<text x="198.5" y="95.5">RESERVED</text>
<text x="427.4" y="90.4">PROG</text>
<text x="489.7" y="90.4">GND</text>
<text x="198.5" y="100.6">RESERVED</text>
<text x="59.1" y="105.7">PROGRAM</text>
<text x="59.1" y="110.7">INIT</text>
<text x="59.1" y="115.8">DONE</text>
<text x="59.1" y="120.9">CCLK</text>
</g>
</svg>
